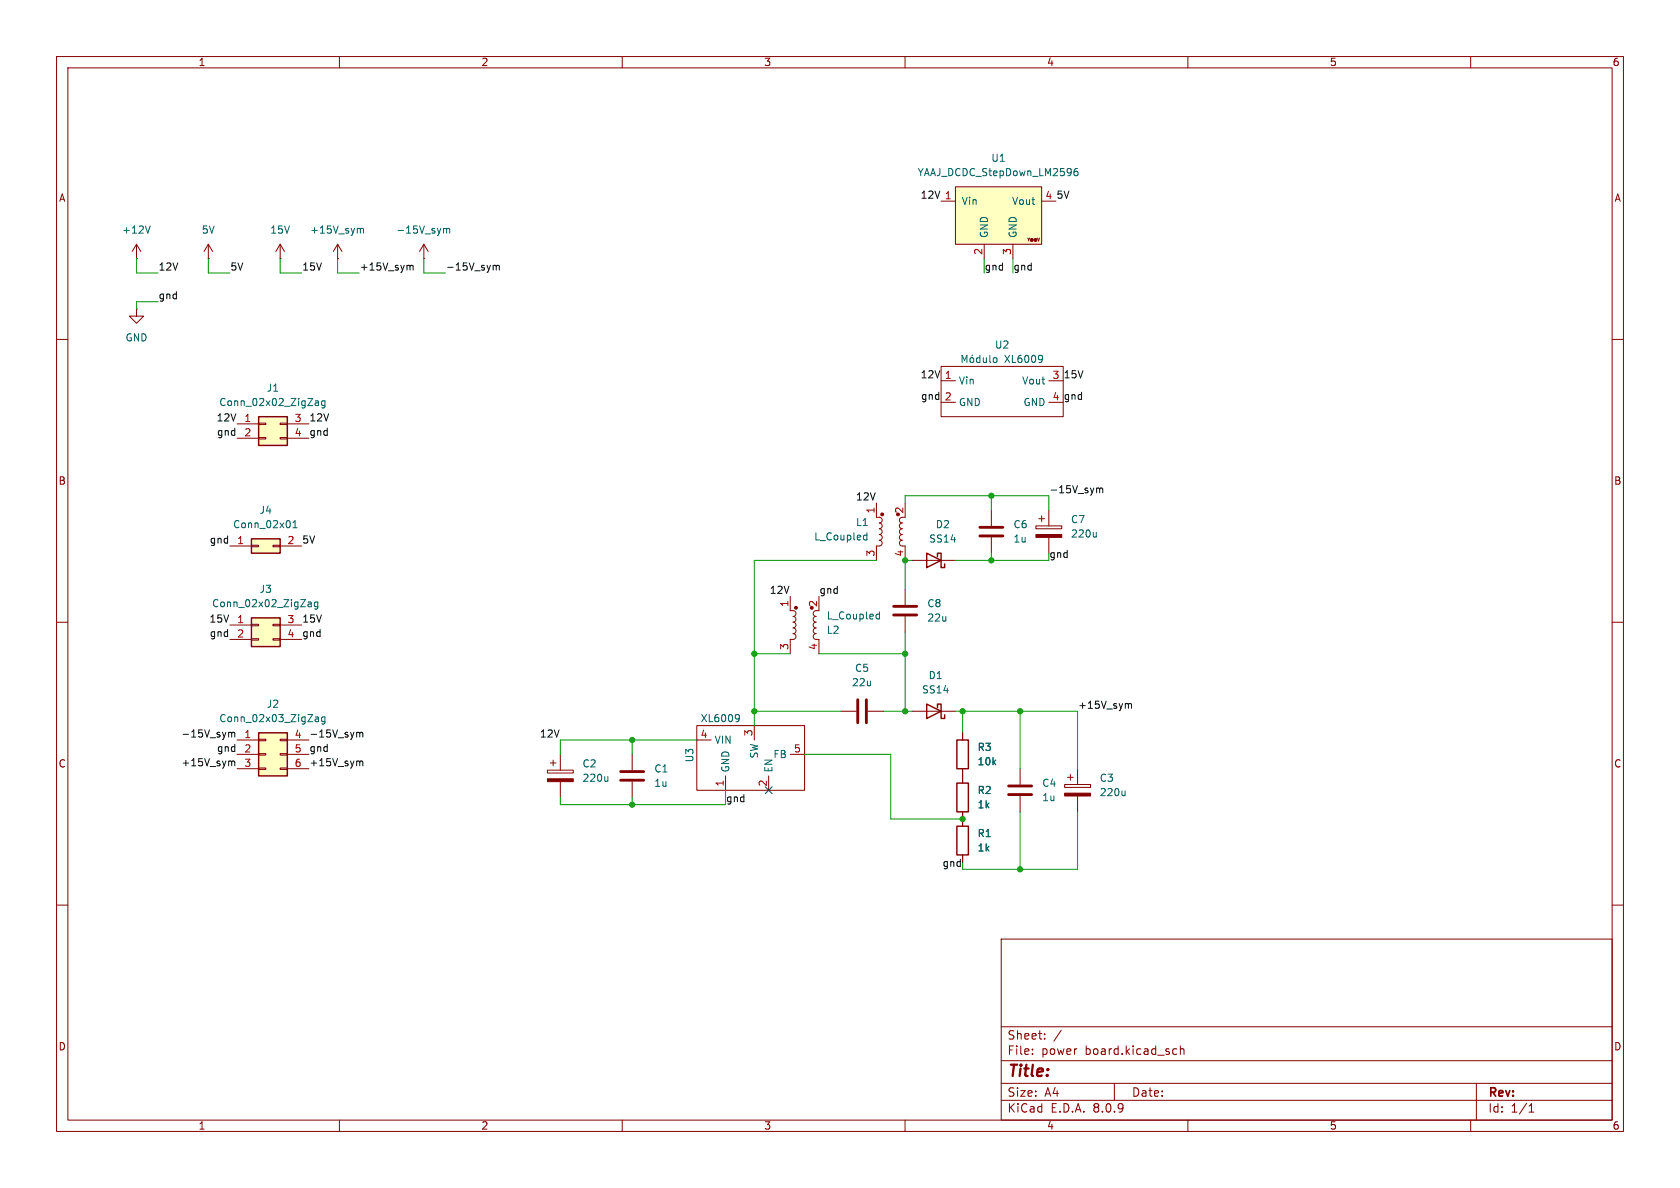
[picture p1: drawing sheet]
<svg xmlns="http://www.w3.org/2000/svg" width="297mm" height="210mm" viewBox="0 0 297 210" stroke-linecap="round" stroke-linejoin="round" font-family="sans-serif">
<g fill="none" stroke="#840000" stroke-width=".18">
<path d="M10 10h277v190h-277zM12 12h273v186h-273zM60 10v2M110 10v2M160 10v2M210 10v2M260 10v2M59.7 45.7h.1M59.7 43.2l-.8 1.3M59.7 43.2v2.5M59.7 43.2l.8 1.3M10 60h2"/>
<path d="M285 60h2M175.3 90.2v2.8M175.3 95v2.8M10 110h2M285 110h2M10 160h2M177 166h108v32h-108zM285 160h2M60 198v2M110 198v2M160 198v2M177 194.5h108"/>
<path d="M177 191.5h108M177 187.5h108M177 181.5h108M182.5 186.3v.1M182.5 185.5v.1M184.7 183.6v.1M184.7 182.8v.1M187.6 182.1l-1.3 2M197 191.5v3M207.6 185.4l.4 .1M208 186.3l-.4 .1M208.7 185.5l.2-.1 .3 .1 .1 .9"/>
<path d="M208.7 184.9v1.5M210 198v2M260 198v2M261 191.5v6.5M270.3 196.6h.9M270.3 195.5l.4-.4v1.5"/>
</g>
<path d="M63.5 40.4l.2 .2M63.7 40.6v.6M63.7 40.6l.2-.2h.3l.1 .8" fill="none" stroke="#006464" stroke-width=".18"/>
<path d="M173.2 94.7h4.1M173.2 93.2h4.1" fill="none" stroke="#840000" stroke-width=".51"/>
<path d="M44.4 95.3h5.1v2.5h-5.1z" fill="#ffffc2"/>
<path d="M40.6 96.5h3.8M44.4 96.4h1.3v.2h-1.3zM48.3 96.4h1.2v.2h-1.2zM49.5 96.5h3.8M161.3 125.7h7.6" fill="none" stroke="#840000" stroke-width=".18"/>
<path d="M44.4 95.3h5.1v2.5h-5.1zM163.8 124.5l2.6 1.2-2.6 1.3zM165.7 125.1v-.6h.7v2.5h.6v-.6" fill="none" stroke="#840000" stroke-width=".25"/>
<path d="M51.8 93.3h.7M51.8 92.4l.4-.4v1.3" fill="none" stroke="#006464" stroke-width=".18"/>
<path d="M45.7 73.7h5.1v5h-5.1z" fill="#ffffc2"/>
<g fill="none" stroke="#840000" stroke-width=".18">
<path d="M41.9 74.9h3.8M41.9 77.5h3.8M45.7 77.3h1.3v.3h-1.3zM45.7 74.8h1.3v.3h-1.3zM49.5 77.3h1.3v.3h-1.3zM49.5 74.8h1.3v.3h-1.3zM50.8 74.9h3.8M50.8 77.5h3.8M154.9 88.9v2.5l.8 .1 .3 .4-.2 .4-.4 .2h.3l.2 .3v.5l-.5 .2 .4 .2 .1 .4-.1 .3-.4 .1 .4 .1 .2 .4-.2 .4-.4 .1 .5 .3v.5l-.3 .2h-.7v2.6M159.5 91.4l-.3 .2-.2 .3 .2 .4 .3 .2-.3 .1-.2 .3 .1 .4 .4 .2-.3 .1-.2 .2 .1 .5 .4 .2-.4 .2-.1 .4 .2 .3 .3 .1-.3 .1-.2 .5 .3 .4h.7v2.6M160 88.9v2.5M161.3 99.1h7.6"/>
<path d="M183.1 93h4.6v.5h-4.6zM183.6 91.7h1.1M184.1 91.2v1M185.4 90.2v2.8M185.4 95v2.8M180.3 135.9v2.8M188.2 138.7h4.6v.5h-4.6zM188.7 137.4h1M189.2 136.9v1M190.5 135.9v2.8M180.3 140.7v2.8M190.5 140.7v2.8"/>
</g>
<path d="M45.7 73.7h5.1v5h-5.1zM163.8 97.8l2.6 1.3-2.6 1.2zM165.7 98.4v-.6h.7v2.5h.6v-.6" fill="none" stroke="#840000" stroke-width=".25"/>
<path d="M55.7 71.5l.2 .2 .4-.1M55.8 70.9h.4l.1 .8M56.3 71.2h-.4l-.2 .2M57.5 70.9h-.4l-.3 .2 .2 .5h.5M57.5 70.9v1l-.3 .2h-.3M152.9 94.6l.4 .1M153.3 94.2v1.2M153.3 95.4h-.4M193.8 94.1v.8M193.8 94.8l-.2 .1M198.9 139.8v.9M198.9 140.5l-.2 .2" fill="none" stroke="#006464" stroke-width=".18"/>
<g fill="#840000" stroke="#840000" stroke-width=".18">
<path d="M183.1 94.5h4.6v.5h-4.6z"/>
<path d="M188.2 140.2h4.6v.5h-4.6z"/>
<circle cx="156" cy="90.9" r=".25"/>
</g>
<path d="M178.3 138.9h4.1M178.3 140.5h4.1" fill="none" stroke="#840000" stroke-width=".51"/>
<path d="M45.7 129.5h5.1v7.7h-5.1z" fill="#ffffc2"/>
<g fill="none" stroke="#840000" stroke-width=".18">
<path d="M24.1 45.7h.1M24.1 54.6v1.3h1.3l-1.3 1.3-1.2-1.3h1.2M24.1 54.6h.1M24.1 43.2l-.7 1.3M24.1 43.2v2.5M24.1 43.2l.8 1.3M36.8 45.7h.1M36.8 43.2l-.7 1.3M36.8 43.2v2.5M36.8 43.2l.8 1.3M49.5 45.7h.1M49.5 43.2l-.7 1.3"/>
<path d="M49.5 43.2v2.5M49.5 43.2l.8 1.3M74.9 45.7h.1M74.9 43.2l-.7 1.3M74.9 43.2v2.5M74.9 43.2l.8 1.3M166.4 64.8h21.6v8.9h-21.6zM166.4 67.3h2.5M166.4 71.1h2.5M185.4 67.3h2.6M139.7 105.4v2.6h.7l.3 .4-.1 .4-.4 .2M140.2 109l.3 .1 .2 .3-.1 .4-.4 .2 .4 .2 .1 .4-.2 .3-.3 .1 .4 .1 .1 .4-.1 .4-.4 .1"/>
<path d="M140.2 112l.4 .2 .1 .4-.3 .4h-.7v2.6M144.3 108h-.3l-.2 .3 .1 .4 .4 .3-.4 .1-.1 .4 .1 .3 .4 .2-.4 .2-.1 .5 .2 .2 .3 .1M144.3 111l-.3 .1-.2 .2 .1 .5 .4 .2-.4 .2-.1 .4 .3 .4h.7v2.6M144.8 105.4v2.6M160 104.1v2.8M160 109v2.8M41.9 130.8h3.8M41.9 133.4h3.8M41.9 135.9h3.8M45.7 135.8h1.3v.2h-1.3zM45.7 133.2h1.3v.3h-1.3zM45.7 130.7h1.3v.2h-1.3z"/>
<path d="M49.5 135.8h1.3v.2h-1.3zM49.5 133.2h1.3v.3h-1.3zM49.5 130.7h1.3v.2h-1.3zM50.8 130.8h3.8M50.8 133.4h3.8M50.8 135.9h3.8M96.8 136.1h4.5v.6h-4.5zM97.3 134.9h1M97.8 134.4v1M99.1 133.4v2.7M99.1 138.2v2.8M111.8 133.4v2.7"/>
<path d="M111.8 138.2v2.8M123.2 128.3h19v11.4h-19zM123.2 130.8h2.5M128.3 137.2v2.5M133.3 128.3v2.5M135.9 137.2v2.5M139.7 133.4h2.5M148.6 125.7h2.8M153.4 125.7h2.8M170.2 129.5v1.3M170.2 135.9v2.5M170.2 143.5v2.6"/>
<path d="M170.2 151.1v1.3"/>
</g>
<path d="M45.7 129.5h5.1v7.7h-5.1zM169.2 130.8h2v5.1h-2zM169.2 138.4h2v5.1h-2zM169.2 146.1h2v5h-2z" fill="none" stroke="#840000" stroke-width=".25"/>
<g fill="none" stroke="#006464" stroke-width=".18">
<path d="M26.5 39.9l-.4 1.3M78.4 40.5l.4-.1 .2 .2M79 40.6l.1-.2h.3l.1 .8M79 40.6v.6M170.1 64.1v-1.3l.4 .9 .4-.9v1.3M171.5 63.4l.2-.2 .4 .2v.4l-.1 .2-.3 .1-.2-.1zM172 62.7l-.2 .2M173.2 63.3l-.3-.1-.3 .3 .2 .5h.4M173.2 62.8v1.3M173.8 63.2l.1 .8 .3 .1 .2-.1M174.4 63.2v.9M175 62.8v1.1l.2 .2"/>
<path d="M175.7 63.4l.1-.2 .4 .2 .1 .4-.2 .2-.3 .1-.1-.1zM184.2 62.9a1.07 1.07 0 0 1-.1 1.1M184.3 63.4l-.1 .1M155.1 108.6h.4M155.5 108.1v1.3M155.5 109.4h-.4M55.7 127.4l.2 .2 .4-.1M55.8 126.8h.4l.1 .8M56.3 127l-.4 .1-.2 .2M57.5 126.8l-.4-.1-.3 .3 .2 .5h.5M57.5 126.7v1.1l-.3 .2-.3-.1M107.5 137.3v.8"/>
<path d="M107.5 138l-.2 .1M130.2 126.3l.5 .1a.84 .84 0 0 1-.4 1.2M130.7 126.9l-.2 .2h-.3"/>
</g>
<path d="M158 107.2h4.1M158 108.7h4.1M109.7 137.9h4.1M109.7 136.4h4.1M151.6 123.7v4.1M153.2 123.7v4.1" fill="none" stroke="#840000" stroke-width=".51"/>
<g fill="#840000" stroke="#840000" stroke-width=".18">
<path d="M96.8 137.7h4.5v.5h-4.5z"/>
<circle cx="140.7" cy="107.4" r=".25"/>
</g>
<path d="M168.9 33h15.2v10.2h-15.2z" fill="#ffffc2"/>
<path d="M166.4 35.6h2.5M168.9 33h15.2v10.2h-15.2zM184.1 35.6h2.6M174 43.2v2.5M179.1 43.2v2.5" fill="none" stroke="#840000" stroke-width=".18"/>
<path d="M190.5 29.8l-.4 .1a.86 .86 0 0 0 0 1.2l.4-.2 .1-.4-.3-.2h-.3l-.1 .2" fill="none" stroke="#006464" stroke-width=".18"/>
<path d="M44.4 109.2h5.1v5.1h-5.1z" fill="#ffffc2"/>
<path d="M40.6 110.5h3.8M40.6 113h3.8M44.4 112.9h1.3v.3h-1.3zM44.4 110.4h1.3v.2h-1.3zM48.3 112.9h1.2v.3h-1.2zM48.3 110.4h1.2v.2h-1.2zM49.5 110.5h3.8M49.5 113h3.8M170.2 129.5v1.3M170.2 135.9v2.5M170.2 143.5v2.6M170.2 151.1v1.3" fill="none" stroke="#840000" stroke-width=".18"/>
<path d="M44.4 109.2h5.1v5.1h-5.1z" fill="none" stroke="#840000" stroke-width=".25"/>
<path d="M54.4 107.1l.2 .2 .4-.1M54.5 106.5h.5v.8M55 106.7l-.4 .1-.2 .2M56.2 106.5l-.4-.1-.2 .3 .1 .5h.5M56.2 106.4v1l-.3 .3-.3-.1" fill="none" stroke="#006464" stroke-width=".18"/>
<g fill="none" stroke="#0f0f0f" stroke-width=".18">
<path d="M72.3 46.9l.2 .2M72.5 47.1l.2-.2 .3 .1v.7M72.5 47.1v.6M87.2 47l.3-.1 .2 .2M87.7 47.1l.2-.2 .3 .1 .1 .7M87.7 47.1v.6M193.9 86.4l.3-.1 .2 .2M194.4 86.5l.2-.2h.3l.1 .8M194.4 86.5v.6M40.4 129.6l.4-.1 .2 .1M40.8 134.5l.2 .2M41 129.6l.1-.1h.3l.1 .8"/>
<path d="M41 129.6v.7M41 134.7v.7M41 134.7l.1-.2 .3 .1 .1 .8M63.1 129.6l.3-.1 .2 .1M63.4 134.5l.2 .2M63.6 129.6l.2-.1h.3v.8M63.6 129.6v.7M63.6 134.7v.7M63.6 134.7l.2-.2 .3 .1v.8M199.3 124.4l.2 .2M199.5 124.6v.6M199.5 124.6l.2-.2h.3v.8"/>
</g>
<g fill="none" stroke="#009600" stroke-width=".18">
<path d="M24.1 45.7v2.6h3.8M27.9 53.3h-3.8v1.3M36.8 45.7v2.6h3.8M49.5 45.7v2.6h3.8M59.7 45.7v2.6h3.8M74.9 45.7v2.6h3.8M174 45.7v2.6M179.1 45.7v2.6M154.9 99.1h-21.6v29.2M160 88.9v-1.3h25.4v2.6M161.3 99.1h-1.3v5M168.9 99.1h16.5"/>
<path d="M175.3 87.6v2.6M175.3 97.8v1.3M133.3 115.6h6.4M144.8 115.6h15.2M160 111.8v13.9M111.8 130.8v2.6M123.2 130.8h-24.1v2.6M128.3 139.7v2.5h-29.2v-1.2M133.3 125.7h15.3M142.2 133.4h15.3v11.4h12.7M156.2 125.7h5.1M168.9 125.7h21.6v10.2"/>
<path d="M170.2 125.7v3.8M180.3 125.7v10.2M111.8 141v1.2M180.3 143.5v10.2M190.5 143.5v10.2h-20.3v-1.3"/>
</g>
<path d="M135.3 139.1l1.2 1.2M136.5 139.1l-1.2 1.2" fill="none" stroke="#000084" stroke-width=".18"/>
<g fill="#009600" stroke="#009600" stroke-width=".18">
<circle cx="170.2" cy="144.8" r=".46"/>
<circle cx="170.2" cy="125.7" r=".46"/>
<circle cx="160" cy="125.7" r=".46"/>
<circle cx="160" cy="115.6" r=".46"/>
<circle cx="180.3" cy="153.7" r=".46"/>
<circle cx="180.3" cy="125.7" r=".46"/>
<circle cx="133.3" cy="125.7" r=".46"/>
<circle cx="133.3" cy="115.6" r=".46"/>
<circle cx="111.8" cy="130.8" r=".46"/>
<circle cx="175.3" cy="87.6" r=".46"/>
<circle cx="111.8" cy="142.2" r=".46"/>
<circle cx="175.3" cy="99.1" r=".46"/>
<circle cx="160" cy="99.1" r=".46"/>
</g>
<text font-size="2.8" fill="#840000" x="178" y="190.9">Title:</text>
<g font-size="2.1" fill="#840000">
<text x="178" y="184">Sheet:</text>
<text x="178" y="186.7">File:</text>
<text x="184.1" y="186.7">power</text>
<text x="191.9" y="186.7">board.kicad_sch</text>
<text x="178" y="196.9">KiCad</text>
<text x="178" y="194.1">Size:</text>
<text x="184.7" y="194.1">A4</text>
<text x="185.7" y="196.9">E.D.A.</text>
<text x="193.3" y="196.9">8.0.9</text>
<text x="200" y="194.1">Date:</text>
<text x="263" y="194.3">Rev:</text>
<text x="263" y="196.9">Id:</text>
<text x="267.1" y="196.9">1/1</text>
</g>
<g font-size="1.8" fill="#840000">
<text x="35" y="11.9">1</text>
<text x="85" y="11.9">2</text>
<text x="135" y="11.9">3</text>
<text x="185" y="11.9">4</text>
<text x="235" y="11.9">5</text>
<text x="285" y="11.9">6</text>
<text x="10.3" y="35.9">A</text>
<text x="285.3" y="35.9">A</text>
<text x="10.3" y="85.9">B</text>
<text x="285.3" y="85.9">B</text>
<text x="10.3" y="135.9">C</text>
<text x="285.3" y="135.9">C</text>
<text x="10.3" y="185.9">D</text>
<text x="285.3" y="185.9">D</text>
<text x="35" y="199.9">1</text>
<text x="85" y="199.9">2</text>
<text x="135" y="199.9">3</text>
<text x="185" y="199.9">4</text>
<text x="235" y="199.9">5</text>
<text x="285" y="199.9">6</text>
</g>
<g font-size="1.8" fill="#006464">
<text x="175.2" y="28.8">U1</text>
<text x="162.1" y="31.3">YAAJ_DCDC_StepDown_LM2596</text>
<text x="21.5" y="41.5">+12V</text>
<text x="35.6" y="41.5">5V</text>
<text x="47.7" y="41.5">15V</text>
<text x="54.7" y="41.5">+15V_sym</text>
<text x="70" y="41.5">-15V_sym</text>
<text x="169.9" y="36.4">Vin</text>
<text x="178.8" y="36.4">Vout</text>
<text x="174.9" y="42.2" transform="rotate(-90 174.9 42.2)">GND</text>
<text x="179.9" y="42.2" transform="rotate(-90 179.9 42.2)">GND</text>
<text x="22.1" y="60.6">GND</text>
<text x="175.8" y="61.8">U2</text>
<text x="177.6" y="64.4">XL6009</text>
<text x="38.7" y="72">Conn_02x02_ZigZag</text>
<text x="47.1" y="69.4">J1</text>
<text x="169.4" y="68.2">Vin</text>
<text x="169.4" y="72">GND</text>
<text x="180.6" y="68.2">Vout</text>
<text x="180.8" y="72">GND</text>
<text x="41.1" y="93.6">Conn_02x01</text>
<text x="45.8" y="91">J4</text>
<text x="143.8" y="95.7">L_Coupled</text>
<text x="151.2" y="93.2">L1</text>
<text x="165.3" y="93.6">D2</text>
<text x="179.1" y="93.6">C6</text>
<text x="189.2" y="92.7">C7</text>
<text x="189.2" y="95.2">220u</text>
<text x="164.2" y="96.1">SS14</text>
<text x="179.1" y="96.1">1u</text>
<text x="37.4" y="107.5">Conn_02x02_ZigZag</text>
<text x="45.8" y="105">J3</text>
<text x="163.8" y="107.5">C8</text>
<text x="146.1" y="109.7">L_Coupled</text>
<text x="146.1" y="112.2">L2</text>
<text x="163.8" y="110.1">22u</text>
<text x="151.1" y="119">C5</text>
<text x="47.1" y="125.3">J2</text>
<text x="150.5" y="121.5">22u</text>
<text x="162.9" y="122.8">SS14</text>
<text x="164.1" y="120.2">D1</text>
<text x="38.7" y="127.9">Conn_02x03_ZigZag</text>
<text x="123.8" y="127.9">XL6009</text>
<text x="126.2" y="131.7">VIN</text>
<text x="102.9" y="135.9">C2</text>
<text x="115.6" y="136.8">C1</text>
<text x="122.8" y="134.9" transform="rotate(-90 122.8 134.9)">U3</text>
<text x="129.1" y="136.7" transform="rotate(-90 129.1 136.7)">GND</text>
<text x="134.2" y="134.2" transform="rotate(-90 134.2 134.2)">SW</text>
<text x="136.6" y="134.2">FB</text>
<text x="136.8" y="136.7" transform="rotate(-90 136.8 136.7)">EN</text>
<text x="172.7" y="132.9">R3</text>
<text x="172.7" y="135.5">10k</text>
<text x="102.9" y="138.4">220u</text>
<text x="115.6" y="139.3">1u</text>
<text x="172.7" y="140.6">R2</text>
<text x="172.7" y="143.1">1k</text>
<text x="184.2" y="139.3">C4</text>
<text x="184.2" y="141.8">1u</text>
<text x="194.3" y="138.4">C3</text>
<text x="194.3" y="140.9">220u</text>
<text x="172.7" y="148.2">R1</text>
<text x="172.7" y="150.7">1k</text>
</g>
<g font-size="1.8" fill="#0f0f0f">
<text x="162.7" y="35.2">12V 1</text>
<text x="186.7" y="35.2">5V</text>
<text x="27.9" y="47.9">12V</text>
<text x="40.6" y="47.9">5V</text>
<text x="53.3" y="47.9">15V</text>
<text x="63.5" y="47.9">+15V_sym</text>
<text x="78.7" y="47.9">-15V_sym</text>
<text x="174" y="47.9">gnd</text>
<text x="179.1" y="47.9">gnd</text>
<text x="27.9" y="53">gnd</text>
<text x="162.7" y="67">12V</text>
<text x="162.7" y="70.8">gnd</text>
<text x="186" y="70.9">4 gnd</text>
<text x="188" y="67">15V</text>
<text x="38.2" y="74.6">12V</text>
<text x="38.3" y="77.1">gnd</text>
<text x="54.6" y="74.6">12V</text>
<text x="54.6" y="77.1">gnd</text>
<text x="151.2" y="88.6">12V</text>
<text x="185.4" y="87.3">-15V_sym</text>
<text x="37" y="96.2">gnd</text>
<text x="53.3" y="96.2">5V</text>
<text x="136" y="105.1">12V</text>
<text x="144.8" y="105.1">gnd</text>
<text x="36.9" y="110.1">15V</text>
<text x="37" y="112.7">gnd</text>
<text x="53.3" y="110.1">15V</text>
<text x="53.3" y="112.7">gnd</text>
<text x="190.5" y="125.4">+15V_sym</text>
<text x="32" y="130.5">-15V_sym</text>
<text x="54.6" y="130.5">-15V_sym</text>
<text x="95.3" y="130.5">12V</text>
<text x="32" y="135.5">+15V_sym</text>
<text x="38.3" y="133">gnd</text>
<text x="54.6" y="135.5">+15V_sym</text>
<text x="54.6" y="133">gnd</text>
<text x="128.3" y="141.9">gnd</text>
<text x="166.5" y="153.3">gnd</text>
</g>
<g font-size="1.8" fill="#a90000">
<text x="184.7" y="35.3">4</text>
<text x="173.7" y="45.2" transform="rotate(-90 173.7 45.2)">2</text>
<text x="178.8" y="45.2" transform="rotate(-90 178.8 45.2)">3</text>
<text x="166.9" y="67.1">1</text>
<text x="166.9" y="70.9">2</text>
<text x="186" y="67.1">3</text>
<text x="43.1" y="74.7">1</text>
<text x="43.1" y="77.2">2</text>
<text x="52" y="74.7">3</text>
<text x="52" y="77.2">4</text>
<text x="154.7" y="90.9" transform="rotate(-90 154.7 90.9)">1</text>
<text x="159.8" y="90.9" transform="rotate(-90 159.8 90.9)">2</text>
<text x="41.8" y="96.3">1</text>
<text x="50.7" y="96.3">2</text>
<text x="154.7" y="98.5" transform="rotate(-90 154.7 98.5)">3</text>
<text x="159.8" y="98.5" transform="rotate(-90 159.8 98.5)">4</text>
<text x="139.4" y="107.4" transform="rotate(-90 139.4 107.4)">1</text>
<text x="144.5" y="107.4" transform="rotate(-90 144.5 107.4)">2</text>
<text x="41.8" y="110.2">1</text>
<text x="41.8" y="112.8">2</text>
<text x="50.7" y="110.2">3</text>
<text x="50.7" y="112.8">4</text>
<text x="139.4" y="115" transform="rotate(-90 139.4 115)">3</text>
<text x="144.5" y="115" transform="rotate(-90 144.5 115)">4</text>
<text x="43.1" y="130.6">1</text>
<text x="52" y="130.6">4</text>
<text x="123.8" y="130.6">4</text>
<text x="133.1" y="130.2" transform="rotate(-90 133.1 130.2)">3</text>
<text x="43.1" y="133.1">2</text>
<text x="43.1" y="135.6">3</text>
<text x="52" y="133.1">5</text>
<text x="52" y="135.6">6</text>
<text x="140.3" y="133.1">5</text>
<text x="128" y="139.1" transform="rotate(-90 128 139.1)">1</text>
<text x="135.6" y="139.1" transform="rotate(-90 135.6 139.1)">2</text>
</g>
<text font-size="1.8" fill="#009600" x="185.4" y="98.7">gnd</text>
<text font-size=".7" fill="#840000" x="181.5" y="42.8">Y@@V</text>
</svg>
